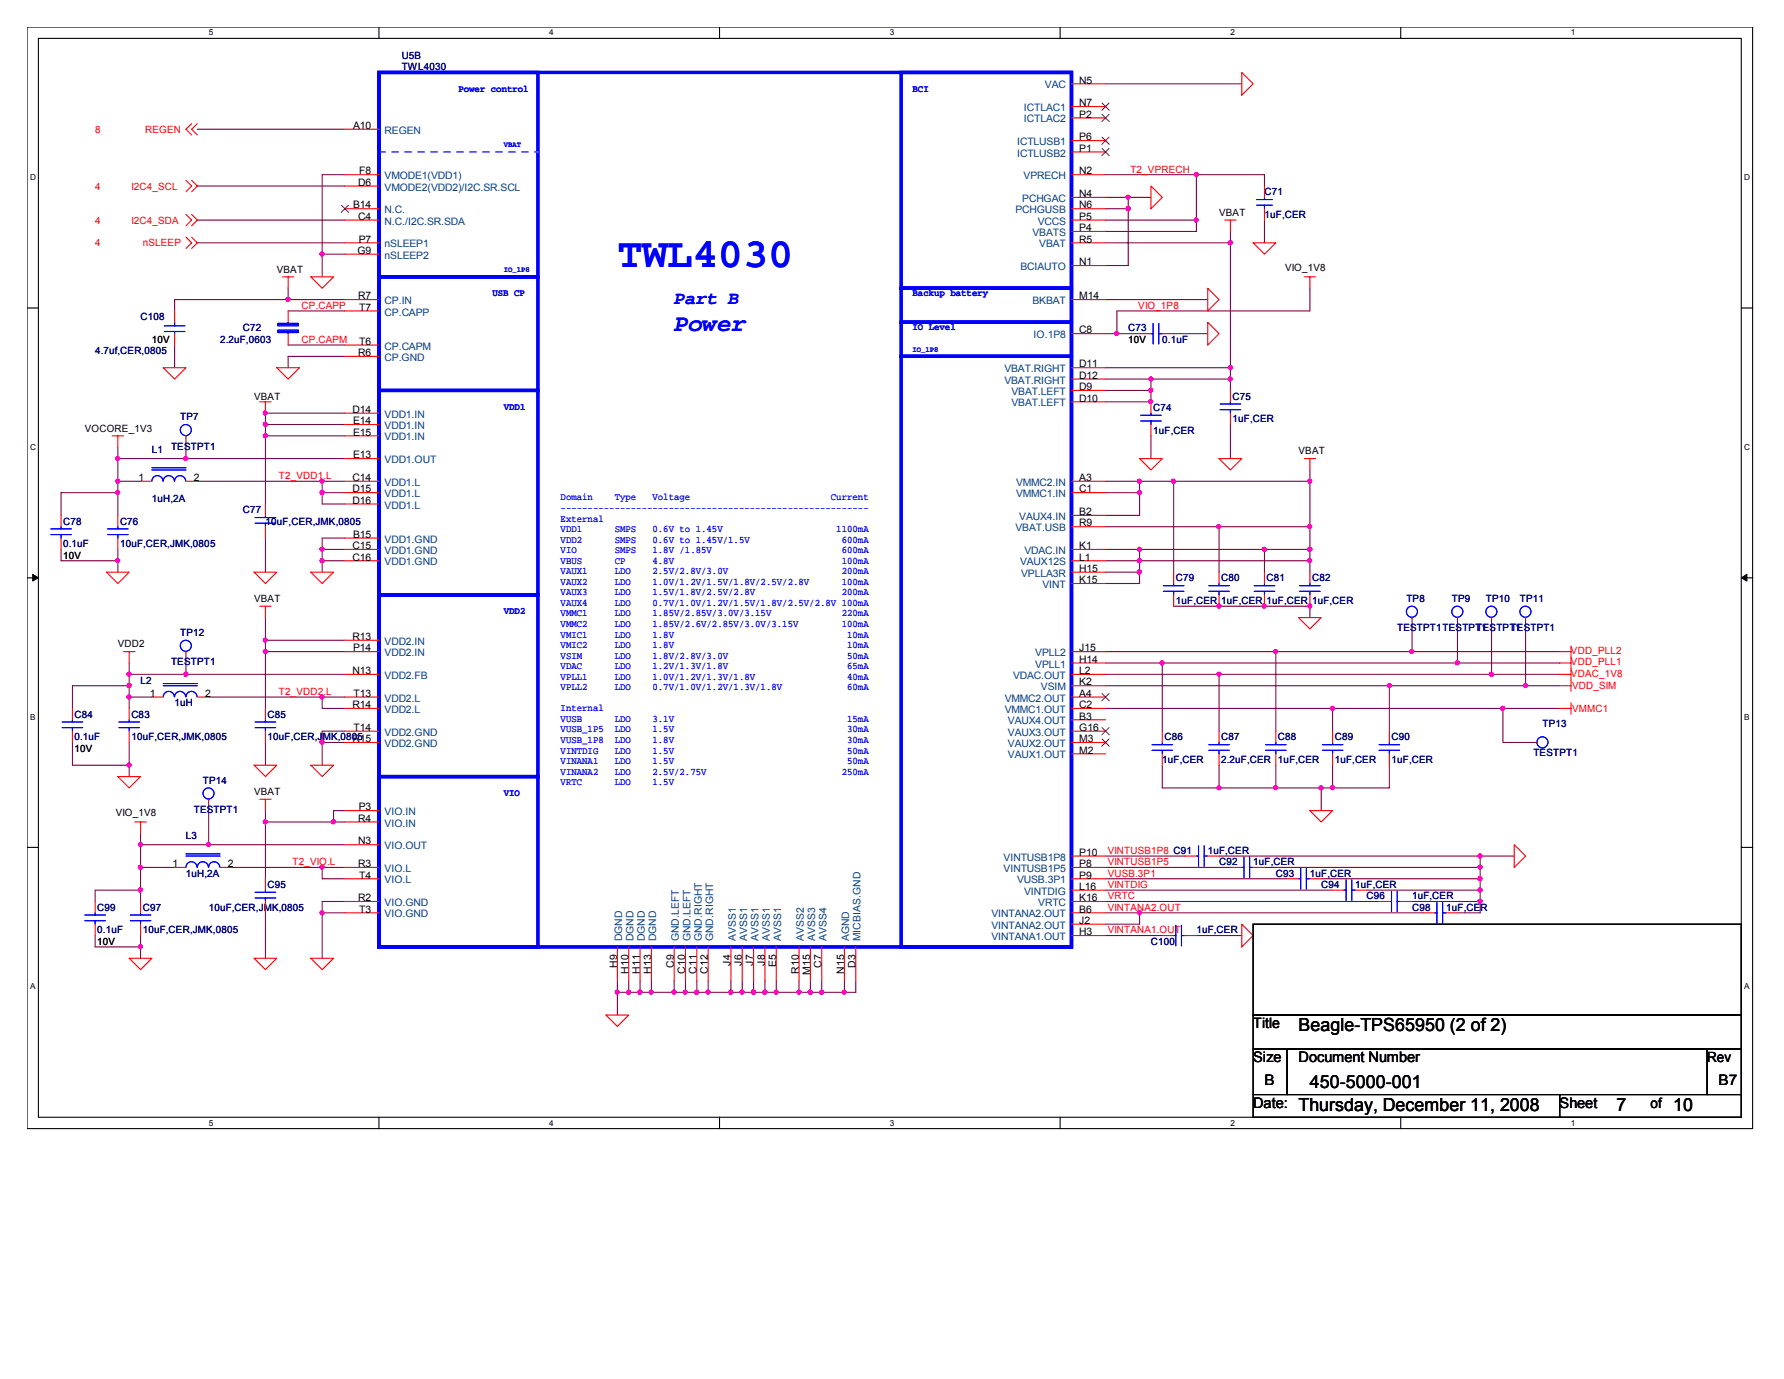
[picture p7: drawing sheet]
<svg xmlns="http://www.w3.org/2000/svg" width="279mm" height="216mm" viewBox="0 0 279 216" stroke-linecap="round" stroke-linejoin="round" font-family="sans-serif">
<path d="M4.2 4.2h270.3v172.5h-270.3zM6 6h266.7v168.9h-266.7z" fill="none" stroke="#000" stroke-width=".17"/>
<g fill="#fff">
<path d="M32.7 4.4h.7v1.4h-.7z"/>
<path d="M32.7 175.1h.7v1.4h-.7z"/>
</g>
<path d="M59.4 4.2v1.8M59.4 174.9v1.8" fill="none" stroke="#000" stroke-width=".17"/>
<g fill="#fff">
<path d="M86 4.4h.7v1.4h-.7z"/>
<path d="M86 175.1h.7v1.4h-.7z"/>
</g>
<path d="M112.7 4.2v1.8M112.7 174.9v1.8" fill="none" stroke="#000" stroke-width=".17"/>
<g fill="#fff">
<path d="M139.4 4.4h.6v1.4h-.6z"/>
<path d="M139.4 175.1h.6v1.4h-.6z"/>
</g>
<path d="M166 4.2v1.8M166 174.9v1.8" fill="none" stroke="#000" stroke-width=".17"/>
<g fill="#fff">
<path d="M192.7 4.4h.7v1.4h-.7z"/>
<path d="M192.7 175.1h.7v1.4h-.7z"/>
</g>
<path d="M219.4 4.2v1.8M219.4 174.9v1.8" fill="none" stroke="#000" stroke-width=".17"/>
<g fill="#fff">
<path d="M246 4.4h.7v1.4h-.7z"/>
<path d="M246 175.1h.7v1.4h-.7z"/>
<path d="M4.7 27.1h.9v1.4h-.9z"/>
<path d="M273.2 27.1h.9v1.4h-.9z"/>
<path d="M4.7 69.3h.9v1.4h-.9z"/>
<path d="M273.2 69.3h.9v1.4h-.9z"/>
</g>
<path d="M4.2 48.2h1.8M272.7 48.2h1.8" fill="none" stroke="#000" stroke-width=".17"/>
<g fill="#fff">
<path d="M4.7 111.5h.8v1.4h-.8z"/>
<path d="M273.2 111.5h.8v1.4h-.8z"/>
</g>
<path d="M4.2 90.5h1.8M272.7 90.5h1.8" fill="none" stroke="#000" stroke-width=".17"/>
<path d="M5.1 89.9l.9 .6-.9 .5zM272.7 90.5l.9-.6v1.1z" fill="#000" stroke="#000" stroke-width=".16"/>
<g fill="#fff">
<path d="M4.7 153.8h.8v1.4h-.8z"/>
<path d="M273.2 153.8h.8v1.4h-.8z"/>
</g>
<path d="M4.2 132.7h1.8M272.7 132.7h1.8M196.3 144.7h76.4v14.2h-76.4zM196.3 158.9h76.4v5.4h-76.4zM196.3 164.3h5.3v7.1h-5.3zM196.3 171.4h48v3.5h-48zM201.6 164.3h65.8v7.1h-65.8zM244.3 171.4h28.4v3.5h-28.4zM267.4 164.3h5.3v7.1h-5.3z" fill="none" stroke="#000" stroke-width=".17"/>
<g fill="none" stroke="#800040" stroke-width=".17">
<path d="M173.1 13.1h21.4M30.9 34.5h23.1M30.9 38h23.1M30.9 29.1h23.1M30.9 20.2h23.1M50.5 39.8h3.5M54 27.3h-3.5v16M173.1 27.3h24.9v1.8M173.1 34.5h14.3M173.1 38h19.6M173.1 30.9h7.2M173.1 32.7h3.6"/>
<path d="M176.7 30.9v10.7h-3.6M187.4 27.3v8.9h-14.3M192.7 36.2v24.9M198 34.5v3.5M27.3 54v3.6M45.1 54h8.9M45.1 48.7h8.9M45.1 45.1v1.8M54 46.9h-26.7v1.8M54 55.8h-8.9v1.8M173.1 52.2h5.4M173.1 46.9h16"/>
<path d="M173.1 59.4h19.6M173.1 57.6h19.6M180.3 59.4v3.5h-7.2M183.8 52.2h5.3M205.1 45.1v3.6h-30.2v3.5M18.5 75.4h3.5M18.5 77.1h-8.9v3.6M18.5 71.8h35.5M18.5 70v10.7M29.1 68.2v3.6M30.9 75.4h23.1M41.6 68.2h12.4"/>
<path d="M41.6 66.5h12.4M50.5 75.4v3.5h3.5M50.5 77.1h3.5M54 64.7h-12.4v14.2M173.1 75.4h32M173.1 77.1h5.4M173.1 61.1h7.2M178.5 75.4v5.3h-5.4M180.3 68.2v3.6M183.8 75.4v14.2M192.7 66.5v5.3M205.1 73.6v16"/>
<path d="M9.6 86v1.8h8.9M18.5 86v3.6M41.6 84.2v5.4M41.6 96.7v14.2M50.5 87.8h3.5M50.5 86h3.5M54 84.2h-3.5v5.4M173.1 87.8h32M173.1 86h32M173.1 82.5h32M173.1 89.6h5.4M178.5 86v5.4h-5.4"/>
<path d="M183.8 94.9h21.3v1.8M190.9 82.5v7.1M198 86v3.6M221.1 96.7v5.3M228.3 96.7v7.1M233.6 96.7v8.9M238.9 96.7v10.7M11.3 116.2v3.6h8.9M20.2 103.8v7.1M20.2 116.2v5.4M20.2 109.1h3.6M20.2 107.4h-8.9v3.5"/>
<path d="M20.2 105.6h33.8M29.1 102v3.6M32.7 109.1h21.3M41.6 116.2v3.6M41.6 102h12.4M41.6 100.2h12.4M50.5 109.1v1.8h3.5M50.5 116.2h3.5M54 114.5h-3.5v5.3M173.1 110.9h71.2M173.1 107.4h71.2M173.1 102h71.2"/>
<path d="M173.1 103.8h71.2M173.1 105.6h71.2M182 119.8v3.6h35.6v-3.6M182 103.8v10.7M190.9 105.6v8.9M190.9 119.8v3.6M199.8 102v12.5M199.8 119.8v3.6M208.7 110.9v3.6M208.7 119.8v3.6M217.6 107.4v7.1M235.4 110.9v5.3h5.3"/>
<path d="M22 130.5v10.6M22 139.4h-7.1v1.7M22 135.8h5.3M22 132.2h32M32.7 125.1v7.1M36.2 135.8h17.8M41.6 126.9v10.7M41.6 128.7h12.4M50.5 135.8v1.8h3.5M54 126.9h-1.8v1.8M173.1 134h12.5M173.1 135.8h19.6"/>
<path d="M173.1 137.6h28.5M173.1 139.4h35.6M190.9 134h46.3M198 135.8h33.8M206.9 137.6h24.9M206.9 123.4v3.5M214 139.4h17.8M231.8 134v8.9h-3.5M14.9 146.5v1.8h7.1M22 146.5v3.5M41.6 142.9v7.1M50.5 142.9h3.5"/>
<path d="M54 141.1h-3.5v8.9M96.7 153.6v5.3M98.5 153.6v1.8M100.2 153.6v1.8M102 153.6v1.8M105.6 153.6v1.8M107.4 153.6v1.8M109.1 153.6v1.8M110.9 153.6v1.8M114.5 153.6v1.8M116.2 153.6v1.8M118 153.6v1.8"/>
<path d="M119.8 153.6v1.8M121.6 153.6v1.8M125.1 153.6v1.8M126.9 153.6v1.8M128.7 153.6v1.8M132.2 153.6v1.8M134 153.6v1.8h-37.3M173.1 142.9h49.8M173.1 146.5h8.9M173.1 141.1h42.7M178.5 142.9v1.8h-5.4M187.4 146.5h7.1"/>
<path d="M221.1 141.1h10.7"/>
</g>
<g fill="#f0f" stroke="#f0f" stroke-width=".17">
<circle cx="126.9" cy="155.3" r=".32"/>
<circle cx="125.1" cy="155.3" r=".32"/>
<circle cx="20.2" cy="109.1" r=".32"/>
<circle cx="50.4" cy="116.2" r=".32"/>
<circle cx="50.4" cy="109.1" r=".32"/>
<circle cx="199.8" cy="123.3" r=".32"/>
<circle cx="190.9" cy="123.3" r=".32"/>
<circle cx="41.5" cy="66.4" r=".32"/>
<circle cx="41.5" cy="64.7" r=".32"/>
<circle cx="114.4" cy="155.3" r=".32"/>
<circle cx="205.1" cy="86" r=".32"/>
<circle cx="198" cy="86" r=".32"/>
<circle cx="128.7" cy="155.3" r=".32"/>
<circle cx="178.5" cy="86" r=".32"/>
<circle cx="29.1" cy="71.8" r=".32"/>
<circle cx="18.4" cy="71.8" r=".32"/>
<circle cx="22" cy="148.2" r=".32"/>
<circle cx="178.5" cy="142.9" r=".32"/>
<circle cx="205.1" cy="94.9" r=".32"/>
<circle cx="198" cy="94.9" r=".32"/>
<circle cx="208.7" cy="123.3" r=".32"/>
<circle cx="41.5" cy="102" r=".32"/>
<circle cx="205.1" cy="82.4" r=".32"/>
<circle cx="190.9" cy="82.4" r=".32"/>
<circle cx="119.8" cy="155.3" r=".32"/>
<circle cx="118" cy="155.3" r=".32"/>
<circle cx="174.9" cy="52.2" r=".32"/>
<circle cx="231.8" cy="135.8" r=".32"/>
<circle cx="180.2" cy="62.9" r=".32"/>
<circle cx="180.2" cy="61.1" r=".32"/>
<circle cx="231.8" cy="137.6" r=".32"/>
<circle cx="231.8" cy="141.1" r=".32"/>
<circle cx="205.1" cy="87.8" r=".32"/>
<circle cx="178.5" cy="87.8" r=".32"/>
<circle cx="192.7" cy="57.5" r=".32"/>
<circle cx="192.7" cy="38" r=".32"/>
<circle cx="235.3" cy="110.9" r=".32"/>
<circle cx="208.7" cy="110.9" r=".32"/>
<circle cx="50.4" cy="135.8" r=".32"/>
<circle cx="18.4" cy="87.8" r=".32"/>
<circle cx="50.4" cy="39.8" r=".32"/>
<circle cx="45.1" cy="46.9" r=".32"/>
<circle cx="178.5" cy="77.1" r=".32"/>
<circle cx="190.9" cy="94.9" r=".32"/>
<circle cx="18.4" cy="77.1" r=".32"/>
<circle cx="29.1" cy="105.6" r=".32"/>
<circle cx="20.2" cy="105.6" r=".32"/>
<circle cx="98.4" cy="155.3" r=".32"/>
<circle cx="96.7" cy="155.3" r=".32"/>
<circle cx="20.2" cy="119.8" r=".32"/>
<circle cx="22" cy="139.3" r=".32"/>
<circle cx="183.8" cy="75.3" r=".32"/>
<circle cx="50.4" cy="87.8" r=".32"/>
<circle cx="105.6" cy="155.3" r=".32"/>
<circle cx="102" cy="155.3" r=".32"/>
<circle cx="178.5" cy="75.3" r=".32"/>
<circle cx="52.2" cy="128.7" r=".32"/>
<circle cx="178.5" cy="89.6" r=".32"/>
<circle cx="50.4" cy="77.1" r=".32"/>
<circle cx="50.4" cy="75.3" r=".32"/>
<circle cx="41.5" cy="68.2" r=".32"/>
<circle cx="100.2" cy="155.3" r=".32"/>
<circle cx="109.1" cy="155.3" r=".32"/>
<circle cx="121.6" cy="155.3" r=".32"/>
<circle cx="116.2" cy="155.3" r=".32"/>
<circle cx="41.5" cy="100.2" r=".32"/>
<circle cx="107.3" cy="155.3" r=".32"/>
<circle cx="32.7" cy="132.2" r=".32"/>
<circle cx="22" cy="132.2" r=".32"/>
<circle cx="50.4" cy="142.9" r=".32"/>
<circle cx="132.2" cy="155.3" r=".32"/>
<circle cx="176.7" cy="32.7" r=".32"/>
<circle cx="176.7" cy="30.9" r=".32"/>
<circle cx="187.3" cy="34.4" r=".32"/>
<circle cx="187.3" cy="27.3" r=".32"/>
<circle cx="221.1" cy="102" r=".32"/>
<circle cx="199.8" cy="102" r=".32"/>
<circle cx="228.2" cy="103.8" r=".32"/>
<circle cx="182" cy="103.8" r=".32"/>
<circle cx="233.6" cy="105.6" r=".32"/>
<circle cx="190.9" cy="105.6" r=".32"/>
<circle cx="238.9" cy="107.3" r=".32"/>
<circle cx="217.6" cy="107.3" r=".32"/>
<circle cx="206.9" cy="123.3" r=".32"/>
<circle cx="192.7" cy="59.3" r=".32"/>
<circle cx="180.2" cy="59.3" r=".32"/>
<circle cx="205.1" cy="75.3" r=".32"/>
<circle cx="22" cy="135.8" r=".32"/>
<circle cx="231.8" cy="139.3" r=".32"/>
<circle cx="20.2" cy="107.3" r=".32"/>
<circle cx="110.9" cy="155.3" r=".32"/>
<circle cx="50.4" cy="86" r=".32"/>
<circle cx="18.4" cy="75.3" r=".32"/>
<circle cx="231.8" cy="134" r=".32"/>
<circle cx="41.5" cy="128.7" r=".32"/>
</g>
<g fill="none" stroke="#f00" stroke-width=".17">
<path d="M30 19.3l-.9 .9 .9 .9M30.9 19.3l-.9 .9 .9 .9M167.8 18.5h5.3M167.8 16.7h5.3M167.8 13.1h5.3M194.5 11.3l1.8 1.8-1.8 1.8zM29.1 33.6l.9 .9-.9 .8M29.1 28.2l.9 .9-.9 .9M29.1 37.1l.9 .9-.9 .9M30 33.6l.9 .9-.9 .8M30 28.2l.9 .9-.9 .9M30 37.1l.9 .9-.9 .9"/>
<path d="M54 34.5h5.4M54 38h5.4M54 27.3h5.4M54 32.7h5.4M54 29.1h5.4M54 39.8h5.4M54 20.2h5.4M167.8 34.5h5.3M167.8 38h5.3M167.8 23.8h5.3M167.8 22h5.3M167.8 27.3h5.3"/>
<path d="M167.8 32.7h5.3M167.8 30.9h5.3M167.8 36.2h5.3M180.3 29.1l1.7 1.8-1.7 1.8zM191.8 34.5h1.8M192.7 34.5v1.7M196.3 38h3.5l-1.8 1.8zM198 29.1v1.8M198 32.7v1.8M25.6 57.6h3.5l-1.8 1.8zM27.3 48.7v1.8M27.3 52.2v1.8"/>
<path d="M43.3 57.6h3.6l-1.8 1.8zM44.2 43.3h1.8M45.1 43.3v1.8M45.1 48.7v1.8M45.1 52.2v1.8M48.7 43.3h3.5l-1.7 1.8zM54 46.9h5.4M54 48.7h5.4M54 54h5.4M54 55.8h5.4M167.8 52.2h5.3M167.8 46.9h5.3"/>
<path d="M167.8 41.6h5.3M167.8 57.6h5.3M167.8 59.4h5.3M178.5 52.2h1.8M182 52.2h1.8M189.1 50.5l1.8 1.7-1.8 1.8zM189.1 45.1l1.8 1.8-1.8 1.8zM204.3 43.3h1.7M205.1 43.3v1.8M17.6 68.2h1.7M18.5 68.2v1.8M22 75.4h1.8"/>
<path d="M29.1 68.2h.1M29.1 75.4h1.8M40.7 62.9h1.8M41.6 62.9v1.8M41.6 78.9v1.8M54 71.8h5.4M54 68.2h5.4M54 75.4h5.4M54 77.1h5.4M54 78.9h5.4M54 66.5h5.4M54 64.7h5.4"/>
<path d="M167.8 62.9h5.3M167.8 75.4h5.3M167.8 77.1h5.3M167.8 61.1h5.3M178.5 71.8h3.5l-1.7 1.8zM180.3 62.9v1.8M180.3 66.5v1.7M190.9 71.8h3.6l-1.8 1.8zM192.7 61.1v1.8M192.7 64.7v1.8M204.3 71.8h1.7M205.1 71.8v1.8"/>
<path d="M9.6 80.7v1.8M9.6 84.2v1.8M16.7 89.6h3.5l-1.7 1.8zM18.5 80.7v1.8M18.5 84.2v1.8M39.8 89.6h3.5l-1.7 1.8zM40.7 94.9h1.8M41.6 82.5v1.7M41.6 94.9v1.8M48.7 89.6h3.5l-1.7 1.8zM54 86h5.4M54 84.2h5.4"/>
<path d="M54 87.8h5.4M167.8 86h5.3M167.8 87.8h5.3M167.8 80.7h5.3M167.8 89.6h5.3M167.8 82.5h5.3M167.8 91.4h5.3M183.8 89.6v1.8M183.8 93.1v1.8M190.9 89.6v1.8M190.9 93.1v1.8M198 89.6v1.8"/>
<path d="M198 93.1v1.8M203.4 96.7h3.5l-1.8 1.8zM205.1 89.6v1.8M205.1 93.1v1.8M221.1 96.7h.1M228.3 96.7h.1M233.6 96.7h.1M238.9 96.7h.1M11.3 110.9v1.8M11.3 114.5v1.7M19.3 102h1.8M20.2 102v1.8"/>
<path d="M20.2 110.9v1.8M20.2 114.5v1.7M23.8 109.1h1.8M29.1 102h.1M30.9 109.1h1.8M39.8 119.8h3.5l-1.7 1.8zM41.6 110.9v1.8M41.6 114.5v1.7M48.7 119.8h3.5l-1.7 1.8zM54 102h5.4M54 105.6h5.4M54 110.9h5.4"/>
<path d="M54 109.1h5.4M54 116.2h5.4M54 114.5h5.4M54 100.2h5.4M167.8 102h5.3M167.8 105.6h5.3M167.8 110.9h5.3M167.8 103.8h5.3M167.8 107.4h5.3M167.8 109.1h5.3M167.8 116.2h5.3M167.8 114.5h5.3"/>
<path d="M167.8 112.7h5.3M167.8 118h5.3M182 114.5v1.7M182 118v1.8M190.9 114.5v1.7M190.9 118v1.8M199.8 114.5v1.7M199.8 118v1.8M208.7 114.5v1.7M208.7 118v1.8M217.6 114.5v1.7M217.6 118v1.8"/>
<path d="M240.7 116.2h.1M244.3 102h1.7M244.3 105.6h1.7M244.3 110.9h1.7M244.3 103.8h1.7M244.3 107.4h1.7M246 101.1v7.1M246 110v1.8M18.5 121.6h3.5l-1.8 1.8zM21.1 128.7h1.8M22 128.7v1.8M27.3 135.8h1.8"/>
<path d="M32.7 125.1h.1M34.5 135.8h1.7M40.7 125.1h1.8M41.6 125.1v1.8M41.6 137.6v1.8M54 128.7h5.4M54 135.8h5.4M54 137.6h5.4M54 132.2h5.4M54 126.9h5.4M167.8 139.4h5.3M167.8 135.8h5.3"/>
<path d="M167.8 137.6h5.3M167.8 134h5.3M185.6 134h1.8M189.1 134h1.8M192.7 135.8h1.8M196.3 135.8h1.7M201.6 137.6h1.8M205.1 126.9h3.6l-1.8 1.8zM205.1 137.6h1.8M208.7 139.4h1.8M212.3 139.4h1.7M237.2 132.2l1.7 1.8-1.7 1.8z"/>
<path d="M14.9 141.1v1.8M14.9 144.7v1.8M20.2 150h3.6l-1.8 1.8zM22 141.1v1.8M22 144.7v1.8M39.8 150h3.5l-1.7 1.8zM41.6 141.1v1.8M48.7 150h3.5l-1.7 1.8zM54 142.9h5.4M54 141.1h5.4M94.9 158.9h3.6l-1.8 1.8zM96.7 148.3v5.3"/>
<path d="M98.5 148.3v5.3M100.2 148.3v5.3M102 148.3v5.3M105.6 148.3v5.3M107.4 148.3v5.3M109.1 148.3v5.3M110.9 148.3v5.3M114.5 148.3v5.3M116.2 148.3v5.3M118 148.3v5.3M119.8 148.3v5.3M121.6 148.3v5.3"/>
<path d="M125.1 148.3v5.3M126.9 148.3v5.3M128.7 148.3v5.3M132.2 148.3v5.3M134 148.3v5.3M167.8 146.5h5.3M167.8 142.9h5.3M167.8 141.1h5.3M167.8 144.7h5.3M182 146.5h1.8M185.6 146.5h1.8M194.5 144.7l1.8 1.8-1.8 1.8z"/>
<path d="M215.8 141.1h1.8M219.4 141.1h1.7M222.9 142.9h1.8M226.5 142.9h1.8"/>
</g>
<g fill="none" stroke="#00f" stroke-width=".17">
<path d="M196.8 32.1h2.5M196.8 31.2h2.5M198 30.9v.3M198 32.1v.6M25.7 51.9h3.3M25.7 51h3.3M27.3 50.5v.5M27.3 51.9v.3M43.5 50.6h3.2v.4h-3.2zM43.5 51.7h3.2v.4h-3.2zM43.5 50.8h3.2M43.5 51.9h3.2"/>
<path d="M45.1 50.5v.1M45.1 52.1v.1M180.3 52.2h.3M180.6 50.6v3.2M181.5 52.2h.5M181.5 50.6v3.2M23.8 75.3a.87 .87 0 0 1 .9-.8 .87 .87 0 0 1 .8 .8M23.8 73.6h5.3M23.8 73.2h5.3M25.6 75.3a.87 .87 0 0 1 .8-.8 .87 .87 0 0 1 .9 .8M27.3 75.3a.87 .87 0 0 1 .9-.8 .87 .87 0 0 1 .9 .8M178.6 65.9h3.3"/>
<path d="M178.6 65h3.3M180.3 64.7v.3M180.3 65.9v.6M191.1 64.1h3.2M191.1 63.2h3.2M192.7 62.9v.3M192.7 64.1v.6M8 83.7h3.2M8 82.8h3.2M9.6 82.5v.3M9.6 83.7v.5M16.8 83.7h3.3"/>
<path d="M16.8 82.8h3.3M18.5 82.5v.3M18.5 83.7v.5M40 81.9h3.2M40 81h3.2M41.6 80.7v.3M41.6 81.9v.6M182.2 92.6h3.2M182.2 91.7h3.2M183.8 91.4v.3M183.8 92.6v.5M189.3 92.6h3.2"/>
<path d="M189.3 91.7h3.2M190.9 91.4v.3M190.9 92.6v.5M196.4 92.6h3.2M196.4 91.7h3.2M198 91.4v.3M198 92.6v.5M203.5 92.6h3.3M203.5 91.7h3.3M205.1 91.4v.3M205.1 92.6v.5M9.7 113.9h3.3"/>
<path d="M9.7 113h3.3M11.3 112.7v.3M11.3 113.9v.6M18.6 113.9h3.2M18.6 113h3.2M20.2 112.7v.3M20.2 113.9v.6M25.6 109.1a.87 .87 0 0 1 .8-.9 .87 .87 0 0 1 .9 .9M25.6 107.4h5.3M25.6 107h5.3M27.3 109.1a.87 .87 0 0 1 .9-.9 .87 .87 0 0 1 .9 .9M29.1 109.1a.87 .87 0 0 1 .9-.9 .87 .87 0 0 1 .9 .9"/>
<path d="M40 113.9h3.2M40 113h3.2M41.6 112.7v.3M41.6 113.9v.6M180.4 117.5h3.2M180.4 116.6h3.2M182 116.2v.4M182 117.5v.5M189.3 117.5h3.2M189.3 116.6h3.2M190.9 116.2v.4M190.9 117.5v.5"/>
<path d="M198.2 117.5h3.2M198.2 116.6h3.2M199.8 116.2v.4M199.8 117.5v.5M207.1 117.5h3.2M207.1 116.6h3.2M208.7 116.2v.4M208.7 117.5v.5M216 117.5h3.2M216 116.6h3.2M217.6 116.2v.4M217.6 117.5v.5"/>
<path d="M29.1 135.8a.87 .87 0 0 1 .9-.9 .87 .87 0 0 1 .9 .9M29.1 134h5.4M29.1 133.7h5.4M30.9 135.8a.87 .87 0 0 1 .9-.9 .87 .87 0 0 1 .8 .9M32.7 135.8a.87 .87 0 0 1 .8-.9 .87 .87 0 0 1 .9 .9M40 139.7h3.2M41.6 139.4v.3M187.4 134h.3M187.7 132.4v3.2M188.6 134h.5M188.6 132.4v3.2M194.5 135.8h.3"/>
<path d="M194.8 134.2v3.2M195.7 135.8h.6M195.7 134.2v3.2M203.4 137.6h.3M203.7 136v3.2M204.6 137.6h.5M204.6 136v3.2M210.5 139.4h.3M210.8 137.8v3.2M211.7 139.4h.6M211.7 137.8v3.2M217.9 139.5v3.2"/>
<path d="M218.8 139.5v3.2M13.3 144.1h3.2M13.3 143.3h3.2M14.9 142.9v.4M14.9 144.1v.6M20.4 144.1h3.2M20.4 143.3h3.2M22 142.9v.4M22 144.1v.6M40 140.6h3.2M41.6 140.6v.5M183.8 146.5h.3"/>
<path d="M184.1 144.9v3.2M185 146.5h.6M185 144.9v3.2M217.6 141.1h.3M218.8 141.1h.6M224.7 142.9h.3M225 141.3v3.2M225.9 142.9h.6M225.9 141.3v3.2"/>
<circle cx="29.1" cy="67.3" r=".87"/>
<circle cx="221.1" cy="95.8" r=".87"/>
<circle cx="228.2" cy="95.8" r=".87"/>
<circle cx="233.6" cy="95.8" r=".87"/>
<circle cx="238.9" cy="95.8" r=".87"/>
<circle cx="29.1" cy="101.1" r=".87"/>
<circle cx="241.6" cy="116.2" r=".87"/>
<circle cx="32.7" cy="124.2" r=".87"/>
</g>
<g fill="none" stroke="#fff" stroke-width=".16" stroke-dasharray="1 1 1 1 1 1 1 1">
<path d="M141.1 11.3v133.4M59.4 23.8h24.8M84.2 23.8h.1M59.4 43.3h24.8M84.2 43.3h.1M141.1 50.5h24.9M141.1 55.8h24.9M141.1 45.1h24.9M166 50.5h.1M166 55.8h.1M166 45.1h.1M59.4 61.1h24.8"/>
<path d="M84.2 61.1h.1M59.4 93.1h24.8M84.2 93.1h.1M141.1 144.7h.1"/>
</g>
<g fill="none" stroke="#00f" stroke-width=".16" stroke-dasharray="1 1 1 1 1 1 1 1">
<path d="M141.1 11.3v133.4M59.4 23.8h24.8M84.2 23.8h.1M59.4 43.3h24.8M84.2 43.3h.1M141.1 50.5h24.9M141.1 55.8h24.9M141.1 45.1h24.9M166 50.5h.1M166 55.8h.1M166 45.1h.1M59.4 61.1h24.8"/>
<path d="M84.2 61.1h.1M59.4 93.1h24.8M84.2 93.1h.1M141.1 144.7h.1"/>
</g>
<path d="M59.4 11.3h24.8v32h-24.8zM59.4 11.3h108.4v137h-108.4zM141.1 11.3h26.7v33.8h-26.7zM59.4 43.3h24.8v17.8h-24.8zM141.1 45.1h26.7v5.4h-26.7zM141.1 50.5h26.7v5.3h-26.7zM141.1 55.8h26.7v92.5h-26.7zM59.4 61.1h24.8v32h-24.8zM59.4 93.1h24.8v28.5h-24.8zM59.4 121.6h24.8v26.7h-24.8z" fill="none" stroke="#00f" stroke-width=".51"/>
<g fill="none" stroke="#804000" stroke-width=".16">
<path d="M172.6 17.9l1.1 1.1M172.6 16.1l1.1 1.2M173.7 17.9l-1.1 1.1M173.7 16.1l-1.1 1.2M53.5 32.1l1.1 1.2M54.6 32.1l-1.2 1.2M172.6 23.2l1.1 1.2M172.6 21.5l1.1 1.1M173.7 23.2l-1.1 1.2M173.7 21.5l-1.1 1.1M172.6 108.6l1.1 1.1M172.6 113.9l1.1 1.2"/>
<path d="M172.6 115.7l1.1 1.1M173.7 108.6l-1.1 1.1M173.7 113.9l-1.1 1.2M173.7 115.7l-1.1 1.1"/>
</g>
<text font-size="6.6" fill="#00f" x="96.7" y="41.7">TWL4030</text>
<text font-size="3.7" fill="#00f" x="105.6" y="51.8">Power</text>
<text font-size="2.8" fill="#00f" x="105.6" y="47.5">Part B</text>
<g font-size="2.8">
<text x="203.4" y="161.5">Beagle-TPS65950 (2 of 2)</text>
<text x="203.4" y="173.9">Thursday, December 11, 2008</text>
<text x="205.1" y="170.3">450-5000-001</text>
<text x="253.2" y="173.9">7</text>
<text x="262" y="173.9">10</text>
</g>
<g font-size="2.3">
<text x="196.3" y="166.3">Size</text>
<text x="203.4" y="166.3">Document Number</text>
<text x="196.3" y="173.4">Date:</text>
<text x="198" y="169.9">B</text>
<text x="244.3" y="173.4">Sheet</text>
<text x="269.2" y="169.9">B7</text>
</g>
<g font-size="2.2">
<text x="196.3" y="161">Title</text>
<text x="267.4" y="166.3">Rev</text>
<text x="258.5" y="173.4">of</text>
</g>
<g font-size="1.6" fill="#000080">
<text x="62.9" y="9.2">U5B</text>
<text x="62.9" y="11">TWL4030</text>
<text x="198" y="30.6">C71</text>
<text x="198" y="34.1">1uF,CER</text>
<text x="22" y="50.1">C108</text>
<text x="34.5" y="53.7">2.2uF,0603</text>
<text x="38" y="51.9">C72</text>
<text x="176.7" y="51.9">C73</text>
<text x="182" y="53.7">0.1uF</text>
<text x="14.9" y="55.5">4.7uf,CER,0805</text>
<text x="28.2" y="65.8">TP7</text>
<text x="180.6" y="64.3">C74</text>
<text x="193" y="62.6">C75</text>
<text x="23.8" y="70.9">L1</text>
<text x="26.8" y="70.4">TESTPT1</text>
<text x="180.6" y="67.9">1uF,CER</text>
<text x="193" y="66.1">1uF,CER</text>
<text x="9.9" y="82.1">C78</text>
<text x="18.8" y="82.1">C76</text>
<text x="23.8" y="78.6">1uH,2A</text>
<text x="38" y="80.3">C77</text>
<text x="41.6" y="82.1">10uF,CER,JMK,0805</text>
<text x="9.9" y="85.7">0.1uF</text>
<text x="18.8" y="85.7">10uF,CER,JMK,0805</text>
<text x="184.1" y="91">C79</text>
<text x="184.1" y="94.6">1uF,CER 1uF,CER 1uF,CER 1uF,CER</text>
<text x="191.3" y="91">C80</text>
<text x="198.4" y="91">C81</text>
<text x="205.5" y="91">C82</text>
<text x="220.3" y="94.2">TP8</text>
<text x="227.4" y="94.2">TP9</text>
<text x="232.7" y="94.2">TP10</text>
<text x="238" y="94.2">TP11</text>
<text x="28.2" y="99.6">TP12</text>
<text x="218.8" y="98.8">TESTPT1TESTPT1</text>
<text x="231.3" y="98.8">TESTPT1</text>
<text x="236.6" y="98.8">TESTPT1</text>
<text x="22" y="107">L2</text>
<text x="26.8" y="104.2">TESTPT1</text>
<text x="11.7" y="112.4">C84</text>
<text x="20.6" y="112.4">C83</text>
<text x="27.3" y="110.6">1uH</text>
<text x="41.9" y="112.4">C85</text>
<text x="241.6" y="113.8">TP13</text>
<text x="11.7" y="115.9">0.1uF</text>
<text x="20.6" y="115.9">10uF,CER,JMK,0805</text>
<text x="41.9" y="115.9">10uF,CER,JMK,0805</text>
<text x="182" y="119.5">1uF,CER</text>
<text x="182.4" y="115.9">C86</text>
<text x="191.3" y="115.9">C87</text>
<text x="191.3" y="119.5">2.2uF,CER 1uF,CER</text>
<text x="200.2" y="115.9">C88</text>
<text x="209" y="115.9">C89</text>
<text x="209" y="119.5">1uF,CER</text>
<text x="217.9" y="115.9">C90</text>
<text x="217.9" y="119.5">1uF,CER</text>
<text x="240.2" y="118.4">TESTPT1</text>
<text x="31.8" y="122.7">TP14</text>
<text x="29.1" y="131.4">L3</text>
<text x="30.4" y="127.3">TESTPT1</text>
<text x="29.1" y="137.2">1uH,2A</text>
<text x="189.1" y="133.7">1uF,CER</text>
<text x="190.9" y="135.5">C92</text>
<text x="196.3" y="135.5">1uF,CER</text>
<text x="199.8" y="137.2">C93</text>
<text x="205.1" y="137.2">1uF,CER</text>
<text x="15.2" y="142.6">C99</text>
<text x="22.4" y="142.6">C97</text>
<text x="32.7" y="142.6">10uF,CER,JMK,0805</text>
<text x="41.9" y="139">C95</text>
<text x="206.9" y="139">C94</text>
<text x="212.3" y="139">1uF,CER</text>
<text x="214" y="140.8">C96</text>
<text x="221.1" y="140.8">1uF,CER</text>
<text x="221.1" y="142.6">C98</text>
<text x="226.5" y="142.6">1uF,CER</text>
<text x="15.2" y="146.1">0.1uF</text>
<text x="22.4" y="146.1">10uF,CER,JMK,0805</text>
<text x="180.3" y="147.9">C100</text>
<text x="187.4" y="146.1">1uF,CER</text>
</g>
<g font-size="1.6" fill="#00f">
<text x="71.8" y="14.4">Power control</text>
<text x="142.9" y="14.4">BCI</text>
<text x="77.1" y="46.4">USB CP</text>
<text x="142.9" y="46.4">Backup battery</text>
<text x="142.9" y="51.7">IO Level</text>
<text x="78.9" y="64.2">VDD1</text>
<text x="87.8" y="78.4">Domain</text>
<text x="87.8" y="80">---------------------------------------------------------</text>
<text x="87.8" y="81.7">External</text>
<text x="87.8" y="83.3">VDD1</text>
<text x="96.3" y="78.4">Type</text>
<text x="96.3" y="83.3">SMPS</text>
<text x="102.2" y="78.4">Voltage</text>
<text x="102.2" y="83.3">0.6V to 1.45V</text>
<text x="130.1" y="78.4">Current</text>
<text x="131" y="83.3">1100mA</text>
<text x="87.8" y="85">VDD2</text>
<text x="87.8" y="86.6">VIO</text>
<text x="87.8" y="88.3">VBUS</text>
<text x="87.8" y="89.9">VAUX1</text>
<text x="96.3" y="85">SMPS</text>
<text x="96.3" y="86.6">SMPS</text>
<text x="96.3" y="88.3">CP</text>
<text x="96.3" y="89.9">LDO</text>
<text x="102.2" y="85">0.6V to 1.45V/1.5V</text>
<text x="102.2" y="86.6">1.8V /1.85V</text>
<text x="102.2" y="88.3">4.8V</text>
<text x="102.2" y="89.9">2.5V/2.8V/3.0V</text>
<text x="131.8" y="85">600mA</text>
<text x="131.8" y="86.6">600mA</text>
<text x="131.8" y="88.3">100mA</text>
<text x="131.8" y="89.9">200mA</text>
<text x="87.8" y="91.6">VAUX2</text>
<text x="87.8" y="93.2">VAUX3</text>
<text x="87.8" y="94.9">VAUX4</text>
<text x="96.3" y="91.6">LDO</text>
<text x="96.3" y="93.2">LDO</text>
<text x="96.3" y="94.9">LDO</text>
<text x="102.2" y="91.6">1.0V/1.2V/1.5V/1.8V/2.5V/2.8V</text>
<text x="102.2" y="93.2">1.5V/1.8V/2.5V/2.8V</text>
<text x="102.2" y="94.9">0.7V/1.0V/1.2V/1.5V/1.8V/2.5V/2.8V 100mA</text>
<text x="131.8" y="91.6">100mA</text>
<text x="131.8" y="93.2">200mA</text>
<text x="78.9" y="96.2">VDD2</text>
<text x="87.8" y="96.5">VMMC1</text>
<text x="87.8" y="98.2">VMMC2</text>
<text x="87.8" y="99.8">VMIC1</text>
<text x="87.8" y="101.5">VMIC2</text>
<text x="96.3" y="96.5">LDO</text>
<text x="96.3" y="98.2">LDO</text>
<text x="96.3" y="99.8">LDO</text>
<text x="96.3" y="101.5">LDO</text>
<text x="102.2" y="96.5">1.85V/2.85V/3.0V/3.15V</text>
<text x="102.2" y="98.2">1.85V/2.6V/2.85V/3.0V/3.15V</text>
<text x="102.2" y="99.8">1.8V</text>
<text x="102.2" y="101.5">1.8V</text>
<text x="131.8" y="96.5">220mA</text>
<text x="131.8" y="98.2">100mA</text>
<text x="132.7" y="99.8">10mA</text>
<text x="132.7" y="101.5">10mA</text>
<text x="87.8" y="103.1">VSIM</text>
<text x="87.8" y="104.8">VDAC</text>
<text x="87.8" y="106.4">VPLL1</text>
<text x="96.3" y="103.1">LDO</text>
<text x="96.3" y="104.8">LDO</text>
<text x="96.3" y="106.4">LDO</text>
<text x="102.2" y="103.1">1.8V/2.8V/3.0V</text>
<text x="102.2" y="104.8">1.2V/1.3V/1.8V</text>
<text x="102.2" y="106.4">1.0V/1.2V/1.3V/1.8V</text>
<text x="132.7" y="103.1">50mA</text>
<text x="132.7" y="104.8">65mA</text>
<text x="132.7" y="106.4">40mA</text>
<text x="87.8" y="108.1">VPLL2</text>
<text x="87.8" y="111.4">Internal</text>
<text x="87.8" y="113">VUSB</text>
<text x="96.3" y="108.1">LDO</text>
<text x="96.3" y="113">LDO</text>
<text x="102.2" y="108.1">0.7V/1.0V/1.2V/1.3V/1.8V</text>
<text x="102.2" y="113">3.1V</text>
<text x="132.7" y="108.1">60mA</text>
<text x="132.7" y="113">15mA</text>
<text x="87.8" y="114.7">VUSB_1P5</text>
<text x="87.8" y="116.3">VUSB_1P8</text>
<text x="87.8" y="118">VINTDIG</text>
<text x="87.8" y="119.6">VINANA1</text>
<text x="96.3" y="114.7">LDO</text>
<text x="96.3" y="116.3">LDO</text>
<text x="96.3" y="118">LDO</text>
<text x="96.3" y="119.6">LDO</text>
<text x="102.2" y="114.7">1.5V</text>
<text x="102.2" y="116.3">1.8V</text>
<text x="102.2" y="118">1.5V</text>
<text x="102.2" y="119.6">1.5V</text>
<text x="132.7" y="114.7">30mA</text>
<text x="132.7" y="116.3">30mA</text>
<text x="132.7" y="118">50mA</text>
<text x="132.7" y="119.6">50mA</text>
<text x="78.9" y="124.6">VIO</text>
<text x="87.8" y="121.3">VINANA2</text>
<text x="87.8" y="122.9">VRTC</text>
<text x="96.3" y="121.3">LDO</text>
<text x="96.3" y="122.9">LDO</text>
<text x="102.2" y="121.3">2.5V/2.75V</text>
<text x="102.2" y="122.9">1.5V</text>
<text x="131.8" y="121.3">250mA</text>
</g>
<g font-size="1.6" fill="#004080">
<text x="160.4" y="17.4">ICTLAC1</text>
<text x="163.7" y="13.8">VAC</text>
<text x="60.2" y="21">REGEN</text>
<text x="159.3" y="22.7">ICTLUSB1</text>
<text x="160.4" y="19.2">ICTLAC2</text>
<text x="60.2" y="29.8">VMODE2(VDD2)/I2C.SR.SCL</text>
<text x="60.2" y="28.1">VMODE1(VDD1)</text>
<text x="159.3" y="24.5">ICTLUSB2</text>
<text x="160.3" y="28.1">VPRECH</text>
<text x="60.2" y="35.2">N.C./I2C.SR.SDA</text>
<text x="60.2" y="33.4">N.C.</text>
<text x="159" y="33.4">PCHGUSB</text>
<text x="160.1" y="31.6">PCHGAC</text>
<text x="162.5" y="35.2">VCCS</text>
<text x="60.2" y="38.7">nSLEEP1</text>
<text x="60.2" y="40.5">nSLEEP2</text>
<text x="161.7" y="37">VBATS</text>
<text x="162.8" y="38.7">VBAT</text>
<text x="60.2" y="47.6">CP.IN</text>
<text x="159.8" y="42.3">BCIAUTO</text>
<text x="161.7" y="47.6">BKBAT</text>
<text x="60.2" y="49.4">CP.CAPP</text>
<text x="161.9" y="53">IO.1P8</text>
<text x="60.2" y="54.7">CP.CAPM</text>
<text x="60.2" y="56.5">CP.GND</text>
<text x="157.3" y="58.3">VBAT.RIGHT</text>
<text x="60.2" y="65.4">VDD1.IN</text>
<text x="157.3" y="60.1">VBAT.RIGHT</text>
<text x="158.4" y="63.6">VBAT.LEFT</text>
<text x="158.4" y="61.8">VBAT.LEFT</text>
<text x="60.2" y="67.2">VDD1.IN</text>
<text x="60.2" y="69">VDD1.IN</text>
<text x="60.2" y="72.5">VDD1.OUT</text>
<text x="60.2" y="76.1">VDD1.L</text>
<text x="60.2" y="77.9">VDD1.L</text>
<text x="159.1" y="76.1">VMMC2.IN</text>
<text x="159.1" y="77.9">VMMC1.IN</text>
<text x="60.2" y="79.6">VDD1.L</text>
<text x="159" y="83.2">VBAT.USB</text>
<text x="159.6" y="81.4">VAUX4.IN</text>
<text x="60.2" y="86.7">VDD1.GND</text>
<text x="60.2" y="85">VDD1.GND</text>
<text x="60.2" y="88.5">VDD1.GND</text>
<text x="159.8" y="88.5">VAUX12S</text>
<text x="160.4" y="86.7">VDAC.IN</text>
<text x="159.9" y="90.3">VPLLA3R</text>
<text x="163.3" y="92.1">VINT</text>
<text x="60.2" y="101">VDD2.IN</text>
<text x="60.2" y="106.3">VDD2.FB</text>
<text x="60.2" y="102.7">VDD2.IN</text>
<text x="158.7" y="106.3">VDAC.OUT</text>
<text x="162.1" y="102.7">VPLL2</text>
<text x="162.1" y="104.5">VPLL1</text>
<text x="60.2" y="111.6">VDD2.L</text>
<text x="60.2" y="109.9">VDD2.L</text>
<text x="157.4" y="109.9">VMMC2.OUT</text>
<text x="157.4" y="111.6">VMMC1.OUT</text>
<text x="157.9" y="113.4">VAUX4.OUT</text>
<text x="163" y="108.1">VSIM</text>
<text x="60.2" y="117">VDD2.GND</text>
<text x="60.2" y="115.2">VDD2.GND</text>
<text x="157.9" y="115.2">VAUX3.OUT</text>
<text x="157.9" y="117">VAUX2.OUT</text>
<text x="157.9" y="118.7">VAUX1.OUT</text>
<text x="60.2" y="129.4">VIO.IN</text>
<text x="60.2" y="127.6">VIO.IN</text>
<text x="60.2" y="136.5">VIO.L</text>
<text x="60.2" y="133">VIO.OUT</text>
<text x="157.2" y="134.7">VINTUSB1P8</text>
<text x="157.2" y="136.5">VINTUSB1P5</text>
<text x="60.2" y="143.6">VIO.GND</text>
<text x="60.2" y="141.9">VIO.GND</text>
<text x="60.2" y="138.3">VIO.L</text>
<text x="155.3" y="143.6">VINTANA2.OUT</text>
<text x="159.3" y="138.3">VUSB.3P1</text>
<text x="160.4" y="140.1">VINTDIG</text>
<text x="162.6" y="141.9">VRTC</text>
<text x="97.5" y="147.4" transform="rotate(-90 97.5 147.4)">DGND</text>
<text x="99.2" y="147.4" transform="rotate(-90 99.2 147.4)">DGND</text>
<text x="101" y="147.4" transform="rotate(-90 101 147.4)">DGND</text>
<text x="102.8" y="147.4" transform="rotate(-90 102.8 147.4)">DGND</text>
<text x="106.3" y="147.4" transform="rotate(-90 106.3 147.4)">GND.LEFT</text>
<text x="108.1" y="147.4" transform="rotate(-90 108.1 147.4)">GND.LEFT</text>
<text x="109.9" y="147.4" transform="rotate(-90 109.9 147.4)">GND.RIGHT</text>
<text x="111.7" y="147.4" transform="rotate(-90 111.7 147.4)">GND.RIGHT</text>
<text x="115.2" y="147.4" transform="rotate(-90 115.2 147.4)">AVSS1</text>
<text x="117" y="147.4" transform="rotate(-90 117 147.4)">AVSS1</text>
<text x="118.8" y="147.4" transform="rotate(-90 118.8 147.4)">AVSS1</text>
<text x="120.6" y="147.4" transform="rotate(-90 120.6 147.4)">AVSS1</text>
<text x="122.3" y="147.4" transform="rotate(-90 122.3 147.4)">AVSS1</text>
<text x="125.9" y="147.4" transform="rotate(-90 125.9 147.4)">AVSS2</text>
<text x="127.7" y="147.4" transform="rotate(-90 127.7 147.4)">AVSS3</text>
<text x="129.5" y="147.4" transform="rotate(-90 129.5 147.4)">AVSS4</text>
<text x="133" y="147.4" transform="rotate(-90 133 147.4)">AGND</text>
<text x="134.8" y="147.4" transform="rotate(-90 134.8 147.4)">MICBIAS.GND</text>
<text x="155.3" y="147.2">VINTANA1.OUT</text>
<text x="155.3" y="145.4">VINTANA2.OUT</text>
</g>
<g font-size="1.6">
<text x="169" y="16.6">N7</text>
<text x="169" y="13.1">N5</text>
<text x="55.3" y="20.2">A10</text>
<text x="169" y="18.4">P2</text>
<text x="169" y="23.7">P1</text>
<text x="169" y="22">P6</text>
<text x="56.1" y="29.1">D6</text>
<text x="56.3" y="27.3">F8</text>
<text x="169" y="27.3">N2</text>
<text x="55.3" y="32.6">B14</text>
<text x="56.1" y="34.4">C4</text>
<text x="169" y="34.4">P5</text>
<text x="169" y="30.9">N4</text>
<text x="169" y="32.6">N6</text>
<text x="190.9" y="33.8">VBAT</text>
<text x="56" y="39.8">G9</text>
<text x="56.2" y="38">P7</text>
<text x="169" y="36.2">P4</text>
<text x="169" y="41.5">N1</text>
<text x="169" y="38">R5</text>
<text x="43.3" y="42.7">VBAT</text>
<text x="56.1" y="46.9">R7</text>
<text x="169" y="46.9">M14</text>
<text x="201.3" y="42.5">VIO_1V8</text>
<text x="23.8" y="53.7">10V</text>
<text x="56.3" y="48.6">T7</text>
<text x="56.3" y="54">T6</text>
<text x="169" y="52.2">C8</text>
<text x="176.7" y="53.7">10V</text>
<text x="56.1" y="55.8">R6</text>
<text x="169" y="57.5">D11</text>
<text x="169" y="59.3">D12</text>
<text x="39.8" y="62.6">VBAT</text>
<text x="55.2" y="64.6">D14</text>
<text x="169" y="62.9">D10</text>
<text x="169" y="61.1">D9</text>
<text x="13.3" y="67.6">VOCORE_1V3</text>
<text x="55.3" y="71.8">E13</text>
<text x="55.3" y="66.4">E14</text>
<text x="55.3" y="68.2">E15</text>
<text x="203.4" y="71.1">VBAT</text>
<text x="21.7" y="75.3">1</text>
<text x="30.4" y="75.3">2</text>
<text x="55.2" y="75.3">C14</text>
<text x="55.2" y="77.1">D15</text>
<text x="169" y="75.3">A3</text>
<text x="169" y="77.1">C1</text>
<text x="55.2" y="78.9">D16</text>
<text x="169" y="80.6">B2</text>
<text x="169" y="82.4">R9</text>
<text x="9.9" y="87.5">10V</text>
<text x="55.2" y="86">C15</text>
<text x="55.2" y="87.8">C16</text>
<text x="55.3" y="84.2">B15</text>
<text x="169" y="87.8">L1</text>
<text x="169" y="86">K1</text>
<text x="169" y="89.5">H15</text>
<text x="39.8" y="94.2">VBAT</text>
<text x="169" y="91.3">K15</text>
<text x="18.5" y="101.3">VDD2</text>
<text x="55.2" y="100.2">R13</text>
<text x="55.3" y="102">P14</text>
<text x="169" y="102">J15</text>
<text x="55.2" y="105.5">N13</text>
<text x="169" y="105.5">L2</text>
<text x="169" y="103.8">H14</text>
<text x="169" y="107.3">K2</text>
<text x="23.5" y="109.1">1</text>
<text x="32.1" y="109.1">2</text>
<text x="55.2" y="110.9">R14</text>
<text x="55.4" y="109.1">T13</text>
<text x="169" y="112.6">B3</text>
<text x="169" y="109.1">A4</text>
<text x="169" y="110.9">C2</text>
<text x="11.7" y="117.7">10V</text>
<text x="55.2" y="116.2">R15</text>
<text x="55.4" y="114.4">T14</text>
<text x="169" y="114.4">G16</text>
<text x="169" y="116.2">M3</text>
<text x="169" y="118">M2</text>
<text x="39.8" y="124.5">VBAT</text>
<text x="18.1" y="127.8">VIO_1V8</text>
<text x="56.1" y="128.7">R4</text>
<text x="56.2" y="126.9">P3</text>
<text x="27" y="135.8">1</text>
<text x="35.7" y="135.8">2</text>
<text x="56.1" y="135.8">R3</text>
<text x="56.1" y="132.2">N3</text>
<text x="56.3" y="137.5">T4</text>
<text x="169" y="134">P10</text>
<text x="169" y="135.8">P8</text>
<text x="169" y="137.5">P9</text>
<text x="56.1" y="141.1">R2</text>
<text x="56.3" y="142.9">T3</text>
<text x="169" y="142.9">B6</text>
<text x="169" y="139.3">L16</text>
<text x="169" y="141.1">K16</text>
<text x="15.2" y="147.9">10V</text>
<text x="169" y="146.4">H3</text>
<text x="169" y="144.7">J2</text>
<text x="96.6" y="151.6" transform="rotate(-90 96.6 151.6)">H9</text>
<text x="98.4" y="152.4" transform="rotate(-90 98.4 152.4)">H10</text>
<text x="100.2" y="152.4" transform="rotate(-90 100.2 152.4)">H11</text>
<text x="102" y="152.4" transform="rotate(-90 102 152.4)">H13</text>
<text x="105.5" y="151.6" transform="rotate(-90 105.5 151.6)">C9</text>
<text x="107.3" y="152.4" transform="rotate(-90 107.3 152.4)">C10</text>
<text x="109.1" y="152.4" transform="rotate(-90 109.1 152.4)">C11</text>
<text x="110.9" y="152.4" transform="rotate(-90 110.9 152.4)">C12</text>
<text x="114.4" y="151.2" transform="rotate(-90 114.4 151.2)">J4</text>
<text x="116.2" y="151.2" transform="rotate(-90 116.2 151.2)">J6</text>
<text x="118" y="151.2" transform="rotate(-90 118 151.2)">J7</text>
<text x="119.8" y="151.2" transform="rotate(-90 119.8 151.2)">J8</text>
<text x="121.5" y="151.5" transform="rotate(-90 121.5 151.5)">E5</text>
<text x="125.1" y="152.4" transform="rotate(-90 125.1 152.4)">R10</text>
<text x="126.9" y="152.6" transform="rotate(-90 126.9 152.6)">M15</text>
<text x="128.7" y="151.6" transform="rotate(-90 128.7 151.6)">C7</text>
<text x="132.2" y="152.4" transform="rotate(-90 132.2 152.4)">N15</text>
<text x="134" y="151.6" transform="rotate(-90 134 151.6)">D3</text>
</g>
<g font-size="1.6" fill="#f00">
<text x="14.9" y="20.8">8</text>
<text x="22.7" y="20.8">REGEN</text>
<text x="14.9" y="29.7">4</text>
<text x="20.6" y="29.7">I2C4_SCL</text>
<text x="177" y="27">T2_VPRECH</text>
<text x="14.9" y="35">4</text>
<text x="20.6" y="35">I2C4_SDA</text>
<text x="14.9" y="38.6">4</text>
<text x="22.4" y="38.6">nSLEEP</text>
<text x="47.2" y="53.7">CP.CAPM</text>
<text x="47.2" y="48.3">CP.CAPP</text>
<text x="178.3" y="48.3">VIO_1P8</text>
<text x="43.7" y="75">T2_VDD1.L</text>
<text x="246" y="106">VDAC_1V8</text>
<text x="246" y="102.4">VDD_PLL2</text>
<text x="246" y="104.2">VDD_PLL1</text>
<text x="246.2" y="107.9">VDD_SIM</text>
<text x="43.7" y="108.8">T2_VDD2.L</text>
<text x="246.2" y="111.5">VMMC1</text>
<text x="45.8" y="135.5">T2_VIO.L</text>
<text x="173.5" y="133.7">VINTUSB1P8 C91</text>
<text x="173.5" y="137.2">VUSB.3P1</text>
<text x="173.5" y="135.5">VINTUSB1P5</text>
<text x="173.5" y="140.8">VRTC</text>
<text x="173.5" y="139">VINTDIG</text>
<text x="173.5" y="142.6">VINTANA2.OUT</text>
<text x="173.5" y="146.1">VINTANA1.OUT</text>
</g>
<g font-size="1.3">
<text x="32.7" y="5.5">5</text>
<text x="86" y="5.5">4</text>
<text x="139.4" y="5.5">3</text>
<text x="192.7" y="5.5">2</text>
<text x="246" y="5.5">1</text>
<text x="4.7" y="28.2">D</text>
<text x="273.2" y="28.2">D</text>
<text x="4.7" y="70.4">C</text>
<text x="273.2" y="70.4">C</text>
<text x="4.7" y="112.7">B</text>
<text x="273.2" y="112.7">B</text>
<text x="4.7" y="154.9">A</text>
<text x="273.2" y="154.9">A</text>
<text x="32.7" y="176.2">5</text>
<text x="86" y="176.2">4</text>
<text x="139.4" y="176.2">3</text>
<text x="192.7" y="176.2">2</text>
<text x="246" y="176.2">1</text>
</g>
<g font-size="1.2" fill="#00f">
<text x="78.9" y="23">VBAT</text>
<text x="78.9" y="42.6">IO_1P8</text>
<text x="142.9" y="55">IO_1P8</text>
</g>
</svg>
